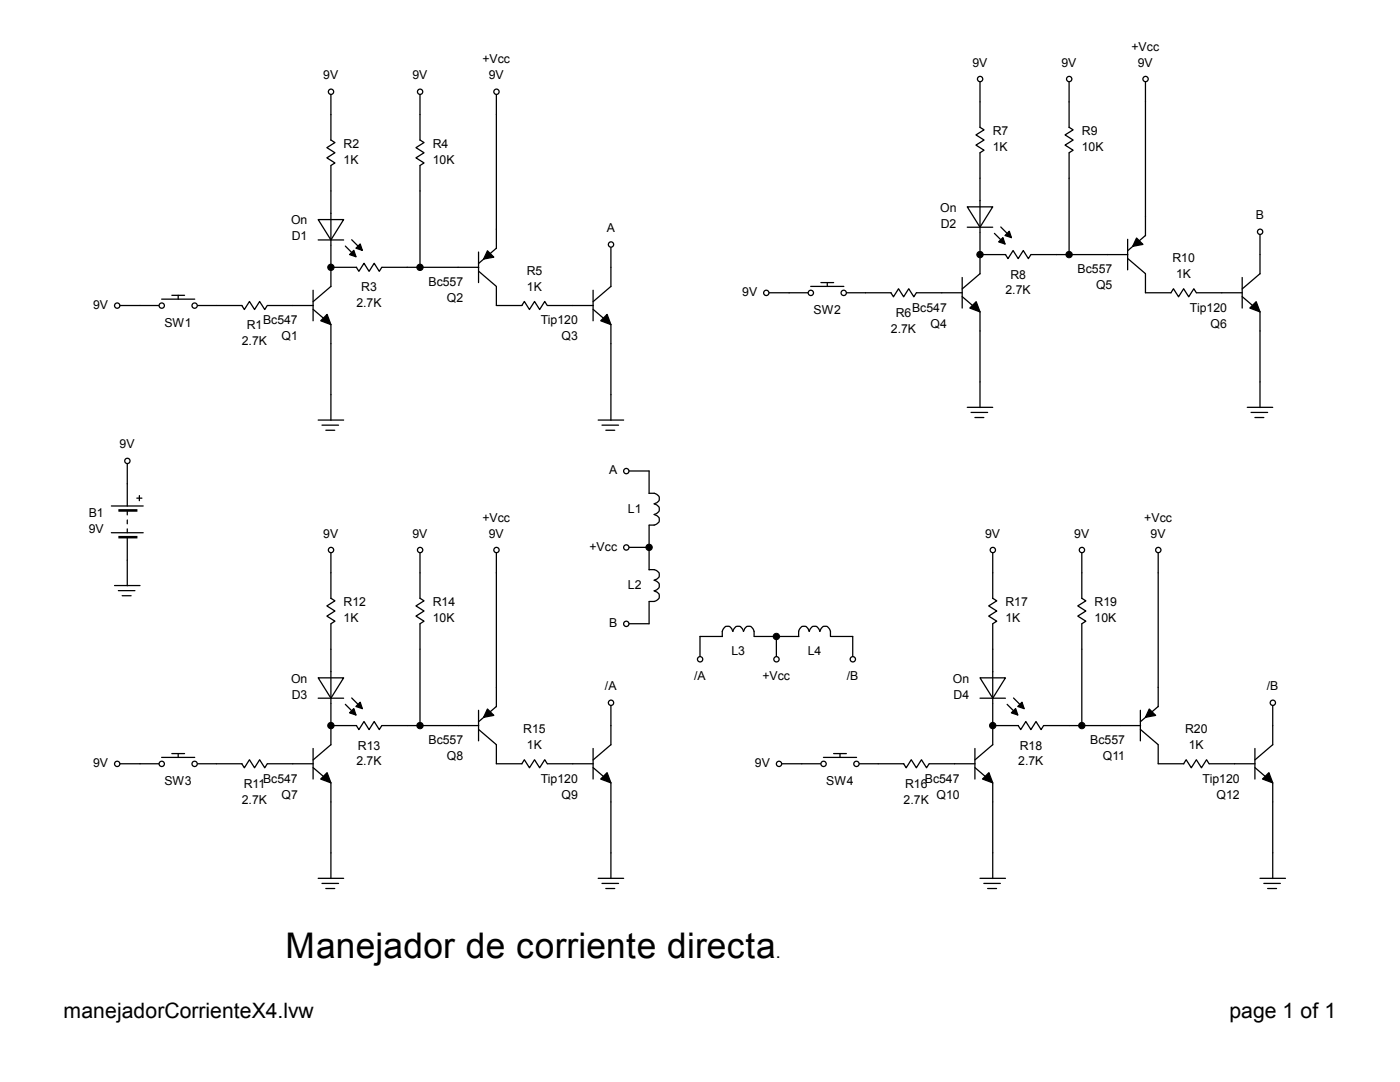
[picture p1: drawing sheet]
<svg xmlns="http://www.w3.org/2000/svg" width="279mm" height="216mm" viewBox="0 0 279 216" stroke-linecap="round" stroke-linejoin="round" font-family="sans-serif">
<g fill="none" stroke="#000" stroke-width=".25">
<path d="M66 18.7v9.3M83.8 18.7v9.3M99.1 18.7v4.2M195.6 16.2v9.2M213.4 16.2v9.2M228.6 16.2v4.1M66 27.9l.8 .5-1.6 1.1 1.6 1-1.6 1 1.6 1-.8 .5M66 33.1v9.5M83.8 27.9l.8 .5-1.6 1.1 1.6 1-1.6 1 1.6 1-.8 .5M83.8 33.1v5M195.6 25.4l.8 .5-1.6 1 1.6 1-1.6 1.1 1.6 1-.8 .5M195.6 30.5v9.5"/>
<path d="M213.4 25.4l.8 .5-1.6 1 1.6 1-1.6 1.1 1.6 1-.8 .5M213.4 30.5v5.1M32.3 59.7h6.6M34.3 58.9h2.5M35.6 58.9v.8M63.5 43.8h5.1l-2.6 4.1zM63.5 47.9h5.1M66 57.1l-3.5 3.1M66 48.9v8.3M66 53.3h5.2M71.1 53.3l.5 .8 1-1.6 1.1 1.6 1-1.6 1 1.6 .5-.8M76.2 53.3h5.1"/>
<path d="M91.4 53.3h4.1M95.5 54.1l3.6 3M99.1 57.2v3.8h5.1M99.1 49.5l-3.6 3.1M99.1 45.7v3.9M121.9 57.1l-3.5 3.1M121.9 49.2v8M153.3 58.4h8M161.8 57.1h6.6M163.8 56.4h2.6M165.1 56.4v.7M169 58.4h8.8l.5 .8 1-1.6 1 1.6 1.1-1.6 1 1.6 .5-.8"/>
<path d="M182.9 58.4h9.2M192 59.2l3.6 3M193 41.3h5.1l-2.5 4zM193 45.3h5.1M195.6 46.4v8.2l-3.6 3.1M195.6 50.8h5.1M200.7 50.8l.5 .8 1-1.6 1 1.6 1-1.6 1 1.6 .5-.8h5.1M221 50.8h4.1M225 51.6l3.6 3.1v3.7h5.1l.5-.8 1 1.6 1-1.6 1 1.6 1.1-1.6 .5 .8M228.6 47l-3.6 3M228.6 43.2v3.8M238.8 58.4h9.1"/>
<path d="M247.9 59.2l3.6 3M251.5 46.7v7.9l-3.6 3.1M23.8 61h8M39.4 61h8.9M48.3 61l.5 .8 1-1.6 1 1.6 1-1.6 1 1.6 .5-.8M53.4 61h9.1M62.5 61.7l3.5 3.1M66 64.8v3.8M66 78.7v5.2M104.1 61l.5-.8 1.1 1.6 1-1.6 1 1.6 1-1.6 .5 .8M109.3 61h9.1M118.4 61.7l3.5 3.1"/>
<path d="M121.9 64.8v3.8M121.9 78.7v5.2M195.6 62.3v3.7M195.6 76.2v5.1M251.5 62.3v3.7M251.5 76.2v5.1M25.4 92.4v8.6M27.3 99.4h1M27.8 98.9v1M63.5 83.8h5.1M64.3 84.8h3.3M65 85.9h1.8"/>
<path d="M119.4 83.8h5.1M120.1 84.8h3.3M120.9 85.9h1.8M125.4 94h4.1v4.5M129.5 98.4a1.89 1.89 0 0 1 2 .7 1.06 1.06 0 0 1-.9 1.4 1.06 1.06 0 0 1 1 1.1 1.06 1.06 0 0 1-1 1.1l.2 .1a1.01 1.01 0 0 1 .8 1.1 1.01 1.01 0 0 1-1 .9h-1.1M193 81.3h5.1M193.8 82.3h3.3M194.6 83.3h1.7M248.9 81.3h5.1M249.7 82.3h3.3M250.4 83.3h1.8M22.2 101h6.4"/>
<path d="M22.2 106.3h6.4M22.9 116.8h5M23.6 117.9h3.3M24.4 118.9h1.8M25.4 102v.7M25.4 103.8v.7M25.4 105.5v.8M25.4 107.4v9.5M66 119.4l.8 .5-1.6 1 1.6 1-1.6 1 1.6 1.1-.8 .5v9.5M66 110.2v9.2M83.8 119.4l.8 .5-1.6 1 1.6 1-1.6 1 1.6 1.1-.8 .5v5M83.8 110.2v9.2"/>
<path d="M99.1 110.2v4.1M125.4 109.2h4.1M129.5 113.7a1.89 1.89 0 0 1 2 .6 1.06 1.06 0 0 1-.9 1.5 1.06 1.06 0 0 1 1 1 1.06 1.06 0 0 1-1 1.1l.2 .1a1.01 1.01 0 0 1 .8 1.1 1.01 1.01 0 0 1-1 .9h-1.1M129.5 104.8v8.9M198.1 119.4l.8 .5-1.6 1 1.6 1-1.6 1 1.6 1.1-.8 .5v9.5M198.1 110.2v9.2M215.9 119.4l.8 .5-1.6 1 1.6 1-1.6 1 1.6 1.1-.8 .5v5M215.9 110.2v9.2M231.1 110.2v4.1M63.5 135.3h5.1l-2.6 4zM63.5 139.3h5.1M99.1 137.2v3.8"/>
<path d="M129.5 120.1v4.4h-4.1M144.1 127a1.89 1.89 0 0 1 .7-2 1.06 1.06 0 0 1 1.5 1 1.06 1.06 0 0 1 1-1.1 1.06 1.06 0 0 1 1.1 1.1l.1-.3a1.01 1.01 0 0 1 1.1-.7 1.01 1.01 0 0 1 .9 1v1M144.2 127h-4.5v4.2M150.5 127h8.9a1.89 1.89 0 0 1 .6-2 1.06 1.06 0 0 1 1.5 1 1.06 1.06 0 0 1 1.1-1.1 1.06 1.06 0 0 1 1 1.1l.1-.3a1.01 1.01 0 0 1 1.2-.7 1.01 1.01 0 0 1 .8 1v1M154.9 127v4.2M165.8 127h4.4v4.2M195.6 135.3h5.1l-2.6 4zM195.6 139.3h5.1M231.1 137.2v3.8M23.8 152.4h8M32.3 151.1h6.6M34.3 150.4h2.5"/>
<path d="M35.6 150.4v.7M39.4 152.4h8.9M48.3 152.4l.5 .8 1-1.6 1 1.6 1-1.6 1 1.6 .5-.8M53.4 152.4h9.1M62.5 153.2l3.5 3M66 140.4v8.2M66 156.3v3.7M66 148.6l-3.5 3M66 144.8h5.2M71.1 144.8l.5 .8 1-1.6 1.1 1.6 1-1.6 1 1.6 .5-.8M76.2 144.8h5.1M91.4 144.8h4.1"/>
<path d="M95.5 145.5l3.6 3.1M99.1 148.6v3.8h5.1M99.1 141l-3.6 3M104.1 152.4l.5-.8 1.1 1.6 1-1.6 1 1.6 1-1.6 .5 .8M109.3 152.4h9.1M118.4 153.2l3.5 3M121.9 140.6v8M121.9 156.3v3.7M121.9 148.6l-3.5 3M155.9 152.4h8M164.3 151.1h6.6M166.4 150.4h2.5"/>
<path d="M167.6 150.4v.7M171.5 152.4h8.8l.5 .8 1.1-1.6 1 1.6 1-1.6 1 1.6 .5-.8M185.5 152.4h9.1M194.6 153.2l3.5 3M198.1 144.8h5.1M198.1 148.6l-3.5 3M198.1 140.4v8.2M198.1 156.3v3.7M203.2 144.8l.5 .8 1-1.6 1 1.6 1.1-1.6 1 1.6 .5-.8h5.1M223.5 144.8h4.1M227.6 145.5l3.5 3.1M231.1 148.6v3.8h5.1l.5-.8 1 1.6 1.1-1.6 1 1.6 1-1.6 .5 .8"/>
<path d="M231.1 141l-3.5 3M241.3 152.4h9.2M250.4 153.2l3.6 3M254 148.6l-3.6 3M254 140.6v8M254 156.3v3.7M63.5 175.3h5.1M64.3 176.3h3.3M65 177.3h1.8M66 170.2v5.1M119.4 175.3h5.1M120.1 176.3h3.3"/>
<path d="M120.9 177.3h1.8M121.9 170.2v5.1M195.6 175.3h5.1M196.3 176.3h3.3M197.1 177.3h1.8M198.1 170.2v5.1M251.5 175.3h5M252.2 176.3h3.3M253 177.3h1.8M254 170.2v5.1"/>
</g>
<g fill="#000" stroke="#000" stroke-width=".25">
<path d="M97.3 50l1.3 1.3-2.1 .4zM226.8 47.5l1.3 1.3-2 .3zM64 64l1.3-1.3 .7 2.1zM119.9 64l1.3-1.3 .7 2.1zM193.5 61.5l1.3-1.3 .8 2zM249.4 61.5l1.3-1.3 .8 2zM64 155.4l1.3-1.2 .7 2zM97.3 141.5l1.3 1.2-2.1 .4zM119.9 155.4l1.3-1.2 .7 2zM196.1 155.4l1.3-1.2 .7 2zM229.4 141.5l1.2 1.2-2 .4zM252 155.4l1.2-1.2 .8 2z"/>
<path d="M62.5 57.9v6.1z" fill-rule="evenodd"/>
<path d="M95.5 50.3v6.1z" fill-rule="evenodd"/>
<path d="M118.4 57.9v6.1z" fill-rule="evenodd"/>
<path d="M192 55.4v6.1z" fill-rule="evenodd"/>
<path d="M225 47.8v6z" fill-rule="evenodd"/>
<path d="M247.9 55.4v6.1z" fill-rule="evenodd"/>
<path d="M23.7 101.7h3.6v.3h-3.6z" fill-rule="evenodd"/>
<path d="M23.7 107.1h3.6v.2h-3.6z" fill-rule="evenodd"/>
<path d="M62.5 149.4v6z" fill-rule="evenodd"/>
<path d="M95.5 141.7v6.1z" fill-rule="evenodd"/>
<path d="M118.4 149.4v6z" fill-rule="evenodd"/>
<path d="M194.6 149.4v6z" fill-rule="evenodd"/>
<path d="M227.6 141.7v6.1z" fill-rule="evenodd"/>
<path d="M250.4 149.4v6z" fill-rule="evenodd"/>
</g>
<g fill="#fff" stroke="#000" stroke-width=".25">
<circle cx="25.4" cy="92" r=".53"/>
<circle cx="32.3" cy="61" r=".53"/>
<circle cx="38.8" cy="61" r=".53"/>
</g>
<path d="M66 42.5v6.4M68.9 49.1l2.1 2.1M70.2 47.8l2.1 2.2" fill="none" stroke="#000" stroke-width=".25"/>
<path d="M70.6 50l.4 1.2-1.2-.4zM71.9 48.7l.4 1.3-1.3-.5z" fill="#000" stroke="#000" stroke-width=".25"/>
<g fill="#fff" stroke="#000" stroke-width=".25">
<circle cx="66.1" cy="18.3" r=".53"/>
<circle cx="83.8" cy="18.3" r=".53"/>
<circle cx="99.1" cy="18.3" r=".53"/>
<circle cx="23.4" cy="61" r=".53"/>
<circle cx="125" cy="94" r=".53"/>
<circle cx="125" cy="109.2" r=".53"/>
<circle cx="125" cy="124.5" r=".53"/>
<circle cx="139.7" cy="131.6" r=".53"/>
<circle cx="155" cy="131.6" r=".53"/>
<circle cx="170.2" cy="131.6" r=".53"/>
<circle cx="121.9" cy="48.8" r=".53"/>
<circle cx="161.8" cy="58.4" r=".53"/>
<circle cx="168.4" cy="58.4" r=".53"/>
</g>
<path d="M195.6 40v6.4M198.5 46.6l2.1 2.1M199.7 45.3l2.1 2.1" fill="none" stroke="#000" stroke-width=".25"/>
<path d="M200.2 47.4l.4 1.3-1.3-.4zM201.4 46.1l.4 1.3-1.2-.4z" fill="#000" stroke="#000" stroke-width=".25"/>
<g fill="#fff" stroke="#000" stroke-width=".25">
<circle cx="195.6" cy="15.8" r=".53"/>
<circle cx="213.4" cy="15.8" r=".53"/>
<circle cx="228.6" cy="15.8" r=".53"/>
<circle cx="152.9" cy="58.4" r=".53"/>
<circle cx="251.5" cy="46.2" r=".53"/>
<circle cx="32.3" cy="152.4" r=".53"/>
<circle cx="38.8" cy="152.4" r=".53"/>
</g>
<path d="M66 134v6.3M70.2 139.3l2.1 2.1M68.9 140.5l2.1 2.2" fill="none" stroke="#000" stroke-width=".25"/>
<path d="M70.6 141.4l.4 1.3-1.2-.5zM71.9 140.1l.4 1.3-1.3-.4z" fill="#000" stroke="#000" stroke-width=".25"/>
<g fill="#fff" stroke="#000" stroke-width=".25">
<circle cx="66.1" cy="109.7" r=".53"/>
<circle cx="83.8" cy="109.7" r=".53"/>
<circle cx="99.1" cy="109.7" r=".53"/>
<circle cx="23.4" cy="152.4" r=".53"/>
<circle cx="121.9" cy="140.2" r=".53"/>
<circle cx="164.4" cy="152.4" r=".53"/>
<circle cx="170.9" cy="152.4" r=".53"/>
</g>
<path d="M198.1 134v6.3M202.3 139.3l2.1 2.1M201 140.5l2.1 2.2" fill="none" stroke="#000" stroke-width=".25"/>
<path d="M202.7 141.4l.4 1.3-1.3-.5zM204 140.1l.4 1.3-1.3-.4z" fill="#000" stroke="#000" stroke-width=".25"/>
<g fill="#fff" stroke="#000" stroke-width=".25">
<circle cx="198.1" cy="109.7" r=".53"/>
<circle cx="215.9" cy="109.7" r=".53"/>
<circle cx="231.2" cy="109.7" r=".53"/>
<circle cx="155.5" cy="152.4" r=".53"/>
<circle cx="254" cy="140.2" r=".53"/>
</g>
<g fill="none" stroke="#000" stroke-width=".25">
<path d="M83.8 38.1v15.2M99.1 22.9v22.8M213.4 35.6v15.2M228.6 20.3v22.9M81.3 53.3h10.1M210.8 50.8h10.2M66 68.6v10.1M121.9 68.6v10.1M195.6 66v10.2M251.5 66v10.2M99.1 114.3v22.9M231.1 114.3v22.9"/>
<path d="M83.8 129.5v15.3M215.9 129.5v15.3M81.3 144.8h10.1M213.4 144.8h10.1M66 160v10.2M121.9 160v10.2M198.1 160v10.2M254 160v10.2"/>
</g>
<g fill="#000" stroke="#000" stroke-width=".2">
<circle cx="66" cy="53.3" r=".64"/>
<circle cx="83.8" cy="53.3" r=".64"/>
<circle cx="195.6" cy="50.8" r=".64"/>
<circle cx="213.4" cy="50.8" r=".64"/>
<circle cx="129.5" cy="109.2" r=".64"/>
<circle cx="154.9" cy="127" r=".64"/>
<circle cx="66" cy="144.8" r=".64"/>
<circle cx="83.8" cy="144.8" r=".64"/>
<circle cx="198.1" cy="144.8" r=".64"/>
<circle cx="215.9" cy="144.8" r=".64"/>
</g>
<text font-size="7.1" x="57" y="191.1">Manejador de corriente directa</text>
<g font-size="4.2">
<text x="12.7" y="203.2">manejadorCorrienteX4.lvw</text>
<text x="245.4" y="203.2">page 1 of 1</text>
</g>
<text font-size="3.5" x="154.9" y="191.1">.</text>
<g font-size="2.5">
<text x="225.8" y="10.1">+Vcc</text>
<text x="64.5" y="15.8">9V</text>
<text x="82.3" y="15.8">9V</text>
<text x="96.3" y="12.7">+Vcc</text>
<text x="97.5" y="15.8">9V</text>
<text x="194.1" y="13.3">9V</text>
<text x="211.8" y="13.3">9V</text>
<text x="227.1" y="13.3">9V</text>
<text x="68.6" y="29.5">R2</text>
<text x="86.4" y="29.5">R4</text>
<text x="198.1" y="27">R7</text>
<text x="215.9" y="27">R9</text>
<text x="68.6" y="32.7">1K</text>
<text x="86.4" y="32.7">10K</text>
<text x="198.1" y="30.2">1K</text>
<text x="215.9" y="30.2">10K</text>
<text x="58.1" y="44.8">On</text>
<text x="58.2" y="48">D1</text>
<text x="121.1" y="46.3">A</text>
<text x="187.6" y="42.2">On</text>
<text x="187.8" y="45.4">D2</text>
<text x="250.6" y="43.8">B</text>
<text x="234" y="52.3">R10</text>
<text x="72.1" y="58.1">R3</text>
<text x="85.5" y="57.1">Bc557</text>
<text x="105.1" y="54.8">R5</text>
<text x="105.2" y="58">1K</text>
<text x="148.1" y="59.1">9V</text>
<text x="200.7" y="58.8">2.7K</text>
<text x="201.6" y="55.6">R8</text>
<text x="215.1" y="54.6">Bc557</text>
<text x="218.7" y="57.7">Q5</text>
<text x="234.7" y="55.5">1K</text>
<text x="18.6" y="61.6">9V</text>
<text x="32.8" y="65.2">SW1</text>
<text x="49.2" y="65.7">R1</text>
<text x="52.5" y="64.7">Bc547</text>
<text x="71.1" y="61.3">2.7K</text>
<text x="89.2" y="60.3">Q2</text>
<text x="107.9" y="64.7">Tip120</text>
<text x="162.3" y="62.7">SW2</text>
<text x="178.8" y="63.2">R6</text>
<text x="182" y="62.2">Bc547</text>
<text x="185.7" y="65.4">Q4</text>
<text x="237.5" y="62.2">Tip120</text>
<text x="241.6" y="65.4">Q6</text>
<text x="48.3" y="68.9">2.7K</text>
<text x="56.2" y="67.9">Q1</text>
<text x="112.1" y="67.9">Q3</text>
<text x="177.8" y="66.4">2.7K</text>
<text x="23.9" y="89.5">9V</text>
<text x="121.5" y="94.7">A</text>
<text x="17.7" y="103.2">B1</text>
<text x="17.7" y="106.4">9V</text>
<text x="64.5" y="107.3">9V</text>
<text x="82.3" y="107.3">9V</text>
<text x="96.3" y="104.1">+Vcc</text>
<text x="97.5" y="107.3">9V</text>
<text x="125.3" y="102.3">L1</text>
<text x="196.6" y="107.3">9V</text>
<text x="214.4" y="107.3">9V</text>
<text x="228.3" y="104.1">+Vcc</text>
<text x="229.6" y="107.3">9V</text>
<text x="117.6" y="109.9">+Vcc</text>
<text x="125.3" y="117.5">L2</text>
<text x="68.6" y="121">R12</text>
<text x="68.6" y="124.2">1K</text>
<text x="86.4" y="121">R14</text>
<text x="86.4" y="124.2">10K</text>
<text x="121.5" y="125.1">B</text>
<text x="200.7" y="121">R17</text>
<text x="200.7" y="124.2">1K</text>
<text x="218.4" y="121">R19</text>
<text x="218.4" y="124.2">10K</text>
<text x="146" y="130.8">L3</text>
<text x="161.2" y="130.8">L4</text>
<text x="58.1" y="136.2">On</text>
<text x="120.7" y="137.8">/A</text>
<text x="138.5" y="135.6">/A</text>
<text x="152.1" y="135.6">+Vcc</text>
<text x="169" y="135.6">/B</text>
<text x="190.2" y="136.2">On</text>
<text x="252.8" y="137.8">/B</text>
<text x="58.2" y="139.4">D3</text>
<text x="190.3" y="139.4">D4</text>
<text x="71.4" y="149.6">R13</text>
<text x="85.5" y="148.5">Bc557</text>
<text x="104.4" y="146.3">R15</text>
<text x="105.2" y="149.4">1K</text>
<text x="203.5" y="149.6">R18</text>
<text x="217.6" y="148.5">Bc557</text>
<text x="236.5" y="146.3">R20</text>
<text x="237.2" y="149.4">1K</text>
<text x="18.6" y="153.1">9V</text>
<text x="71.1" y="152.7">2.7K</text>
<text x="89.2" y="151.7">Q8</text>
<text x="150.7" y="153.1">9V</text>
<text x="203.2" y="152.7">2.7K</text>
<text x="220.1" y="151.7">Q11</text>
<text x="32.8" y="156.7">SW3</text>
<text x="48.3" y="160.4">2.7K</text>
<text x="48.6" y="157.2">R11</text>
<text x="52.5" y="156.2">Bc547</text>
<text x="56.2" y="159.3">Q7</text>
<text x="107.9" y="156.2">Tip120</text>
<text x="112.1" y="159.3">Q9</text>
<text x="164.9" y="156.7">SW4</text>
<text x="180.3" y="160.4">2.7K</text>
<text x="180.6" y="157.2">R16</text>
<text x="184.6" y="156.2">Bc547</text>
<text x="186.9" y="159.3">Q10</text>
<text x="240" y="156.2">Tip120</text>
<text x="242.8" y="159.3">Q12</text>
</g>
</svg>
